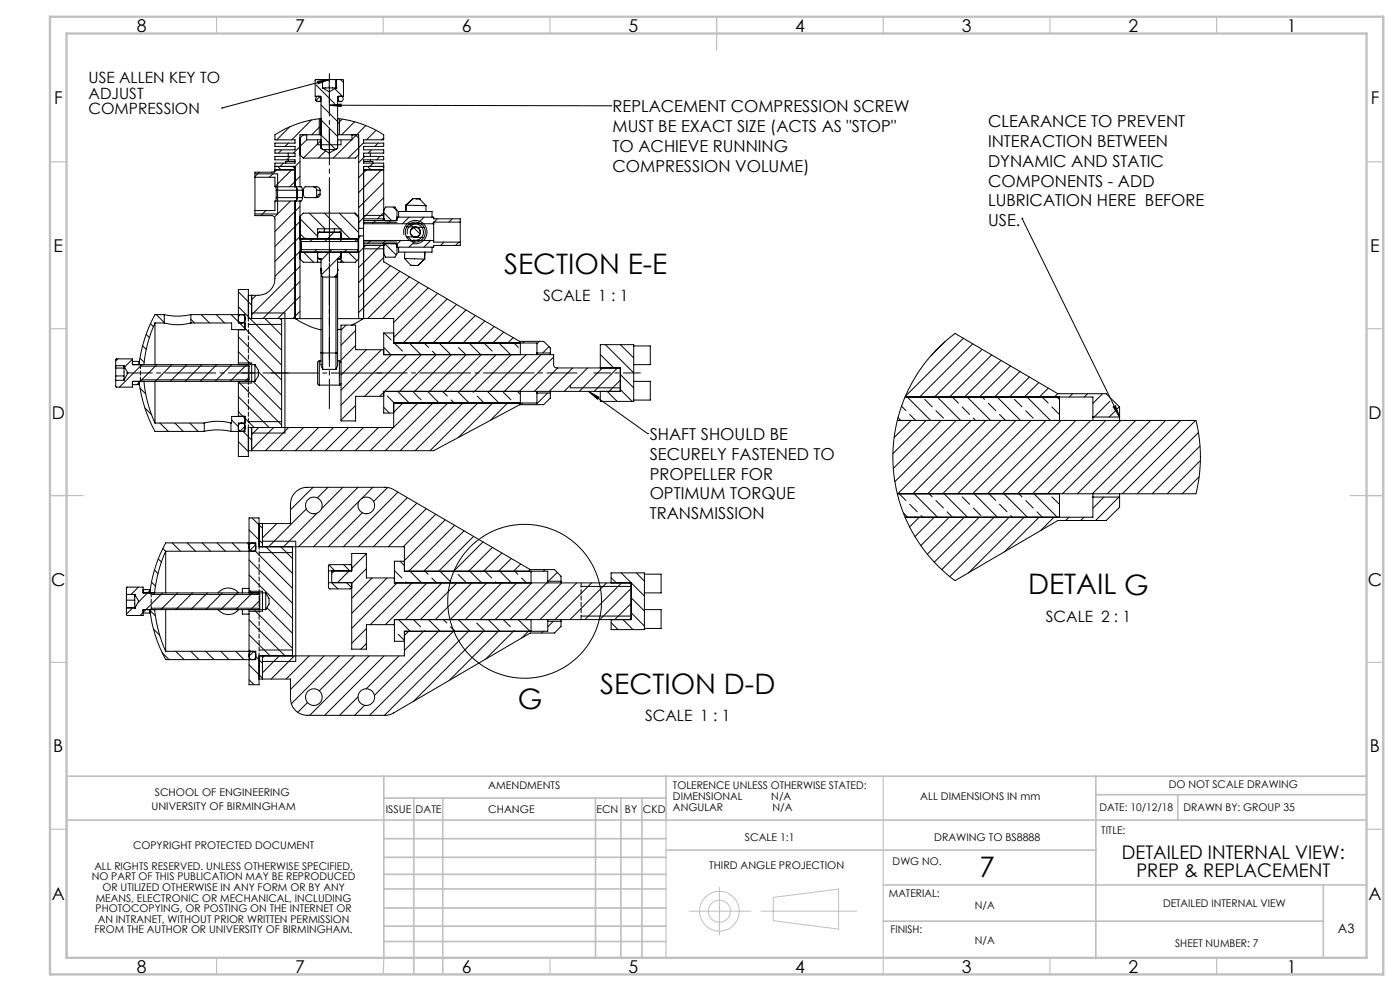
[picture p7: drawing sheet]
<svg xmlns="http://www.w3.org/2000/svg" width="420mm" height="297mm" viewBox="0 0 420 297" stroke-linecap="round" stroke-linejoin="round" font-family="sans-serif">
<g fill="none" stroke="#000" stroke-width=".3">
<path d="M66.5 32.4h.1M86.9 38l-3.9 3.9M93.5 35.9l-6 6M94.8 30l.4 .4h1.1M94.8 25.4l5.6 5.7M95.2 24.4l3.6-.6-3.4 1.3zM95.8 35.6v4.8M96 29l-1.2 1.1M96.3 37.6l-2.8 2.8M96.3 35.9l5 5M96.3 31.4l5 5M96.3 35.5a31.7 31.7 0 0 0-13.8 4.9v1.5h6v1h-6v1h6v1h-6v1h6v1h-6"/>
<path d="M96.8 26.3h4M96.8 23.8v2.5M96.8 26.3l2 1.2 2-1.2M98.8 31.5l3.5-.3v.7zM98.8 23.8l-32.3 8.6M98.8 23.8v2.5M98.8 31.5l84.4 .2M100.4 26.6l2.3 2.3M100.8 26.3h.1M100.8 23.8h.1M100.8 23.8v2.5M101.3 30.4h.9"/>
<path d="M101.3 35.5a31.7 31.7 0 0 1 13.8 4.9v1.5h-6v1h6v1h-6v1h6v1h-6v1h6v1h-6v1h6v16.7M101.4 29.7l.2 .5M101.8 35.6v4.8M102.2 23.8l.8 .9M102.2 28.9h.1M102.7 35.7l-1.4 1.4M106.4 36.5l-3.9 3.9M109.7 37.6l-2.7 2.8M112.8 39l-2.8 2.9M183.2 31.7h.1M76.5 52.1h6.8v12h-6.8M76.5 53.1v10"/>
<path d="M76.5 53.1h6v2.9h7.5M77.8 51.6l-1.3 1.3M82.5 50.9l-.2 .4-.6 .3h-5.2v1.5M82.5 46.9v1h6v1h-6v2M82.5 49.9h6v6.1M82.5 50.9h6M82.5 46.9h.1M82.7 56l.2 1M82.9 59.2l-.2 1.1M82.9 57h7.8M82.9 59.2h7.8M82.9 57v2.2"/>
<path d="M83 50.9l-2.2 2.2M83.3 49.9l1 1M84.5 44.9l-1 1M85 48.9l-1 1M86.5 45.9v1M86.5 47.9v.5M86.5 42.9l-1 1M87 46.9l-1 1M87.5 50.9l-5 5M87.8 49.9l.7 .7M88.5 48.4h-2.8v.5M88.8 56l.3 1z"/>
<path d="M89.1 59.2l-.3 1.1zM89.1 57v2.2M90 56h.1a.68 .68 0 0 1 .6 1M90 52.9l-3.1 3.1M90 48.4l-1.5 1.5M90 46.4l1 1h15.6l1-1M90.7 59.2v.3a.54 .54 0 0 1-.1 .6 .54 .54 0 0 1-.6 .2M90.7 57v2.2M91 40.4l-1 1M92 41.9l-4 4M92 41.9h4.3M92 40.4v1.5"/>
<path d="M94.1 56l.5 .2 .4 .8M95 57v2.1M95 57h1M95.3 41.9v1.5h7v-1.5M96 57v-.2a1.45 1.45 0 0 0-1.9-.8h-2.5l-.3 .2-.2 .8v1.7a1.18 1.18 0 0 0 1.6 .5h2.6l.5-.4 .2-.6M96 58.2h-.5l-.2 .6-.8 .4M96 57v1.2M96.3 42.1l-5.3 5.3M96.3 44.4v-15.4l-.1-.1h-1.7l.2-5.1h8.2l.1 .2v4.9l-1.7 .1v15.4M96.3 44.4l.4 .4h4.2l.4-.4M96.3 44.4l2.5 1.5 2.5-1.5M97.7 45.2l-2.2 2.2"/>
<path d="M100.7 44.8l-4.4-4.4h-6.3v15.6M101.3 40.4h6.3v55.1M105.5 41.9l-5.5 5.5M105.6 40.4v1.5h-4.3M106.6 40.4l1 1M106.8 40.6l-1.2 1.2M109.1 48.4h2.8v.5M109.1 42.8l-4.6 4.6M109.1 50.9h6M109.5 46.9l-1.9 1.9M110 50.9l-2.4 2.4M110.3 49.9l1 1"/>
<path d="M111.1 45.9v1M111.1 47.9v.5M111.5 44.9l-1 1M112 48.9l-1.1 1M113.5 42.9l-1 1M113.9 46.9l-.9 1M114.4 50.9l-6.8 6.8M114.8 49.9l.3 .3M115.1 54.7l-7.5 7.5M115.1 59.2l-7.5 7.5M115.1 41.3l-.6 .6M115.1 45.8l-.1 .1"/>
<path d="M115.1 49.9h-6v18.5M123.8 59.5l-2 2M123.8 59.5h.1M124.8 59.6h1M124.9 59.6h1l1.9 2.1M124.9 59.6l-1-.1-2.1 2M125.8 59.6h.1M76.5 63.1v1.5h5a.96 .96 0 0 1 1 1v17.9a5 5 0 0 1-5 5h-3M79.8 63.1l-1.5 1.5M82.7 60.3l-.2 .1M87.1 60.3l-4.8 4.7M88.5 60.3v35.2"/>
<path d="M90 61.9l-7.5 7.5M90 66.4l-7.5 7.5M90 70.9l-7.5 7.4M90 75.3l-7.5 7.5M90 79.8l-14.5 14.5M90 65.5l5.3 5.3M90 70l1.6 1.6M90 60.3h-7.5v2.8h-6M90 60.3v35.2M90 77.6l1 1h4.3M90 64.9l1-1h15.6l1 1M90.3 72.4v2.4"/>
<path d="M90.3 74.8h17.1M90.3 72.4h17.1M90.3 71.6v.8M90.3 74.8v.8M90.5 74.8l-.2 .2M91.1 75.6l3 3M92.8 63.9l4.7 4.7M93.7 71.6l-.7 .8M95 74.8l-.7 .8M95.3 77.1l.5 .5zM95.3 78.6h1M95.3 71.6v-3h7v3"/>
<path d="M95.3 75.6v3M95.4 69.7l-.1 .4 .5-.5zM95.7 69.6l-.4 .4M95.8 77.6h.1M95.8 69.6h.1M95.8 69.6h6M95.8 77.6h.5v28.1M97.3 68.6v1M97.3 63.9l4.7 4.7M99.5 74.8l-3.2 3.2M100.2 69.6l-2.8 2.8M100.3 68.6v1"/>
<path d="M101.3 78.6h1M101.8 63.9l5.8 5.8M101.8 69.6l.5 .5zM101.8 69.6h.1M101.8 77.6h.1M101.8 77.6h-.5v28.1M102.3 77.9l.7 .7M102.3 68.9l2.8 2.7M102.3 76.5l-5.9 5.8M102.3 77.1l-.5 .5zM102.3 75.6v3M102.7 71.6l-.7 .8"/>
<path d="M104 74.8l-.8 .8M104.5 75.6l2.6 2.5M106.3 63.9l1.3 1.3M107.2 71.6l-.8 .8M107.4 72.2l.2-.6h-17.6a6.3 6.3 0 0 1 0 4h17.6l-.2-.6M107.4 72.4v2.4M107.4 71.6v.8M107.4 74.8v.8M107.6 70.7h1.5M107.6 68.4h1.5M107.6 77.6l-1 1h-4.3M108.1 70.7l-.5 .5"/>
<path d="M109.1 74.6h6M109.1 64.6h6M109.1 66.6h10M109.1 72.5h10M109.1 68.4v2.3M109.1 70.7v24.8M109.1 73.1h10v3l-.6 1h-2.8l-.6-1M109.1 67.1h21M109.1 72.1h21M109.1 73.6h6M109.1 65.6h6M109.7 73.6l-2.1 2.1"/>
<path d="M111.2 72.1l-1 1M112.7 66.1l-1 1M113.2 65.6l1.9-1.9 2.4 2.5M114.2 73.6l-6.6 6.6M115 73.1l.1 .5M115.1 73.1v.5M115.1 65.6v.5M115.1 65.6h.1M115.1 73.6h.1M115.1 65.6l-.1 .5M115.1 77.2l-7.5 7.5M115.1 73.6v4.9l40.8 23.8h7.2l2 2v1.5"/>
<path d="M115.1 63.1l.6-1h2.8l.6 1v3h-10M115.1 65.6l.4 .6h3.2l.4-.6M115.1 73.6l.4-.6h3.2l.4 .6M115.5 73.1l3.4 3.3M115.7 72.1l-1 1M117.1 79.7l-9.5 9.5M117.2 66.1l-1 1M117.9 62.1l1.2 1.1M119.1 65.1h11v.5h8v1M119.6 74.1v1.5h10v-1.5M119.6 65.1v-1.7h10v1.7M120.2 72.1l-1.1 1.1"/>
<path d="M121.2 70.5a3.5 3.5 0 0 1 3.1-4.4 3.5 3.5 0 0 1 3.8 3.8 3.5 3.5 0 0 1-4.4 3.1M121.4 77.5l6 .1M121.4 77.5l1.9 2h1M121.4 75.6v1.9M121.8 61.5h.1M121.8 61.5l6 .2M121.8 61.5l-.1 1.9M121.9 70.9l5.2 .3M121.9 70.9a3 3 0 0 0 5.2 .3M122.1 67.9a3 3 0 0 0-.2 3M122.1 67.9l5.2 .3M122.1 67.9a3 3 0 0 1 5.2 .3"/>
<path d="M122.2 70.2a2.45 2.45 0 0 1 2.2-3.1 2.45 2.45 0 0 1 2.6 2.7 2.45 2.45 0 0 1-3 2.1M122.3 70.9l1.6 1.6M122.7 65.1l-2 2M122.9 67.1l1 .9M123.4 79.5h.1M123.4 79.5h1M124 68.2l2 1.9M124.1 72.1h.1M124.1 67.1h.1M124.1 68.2l-.9 .9M124.3 79.5l1 .1M124.7 72.1l-2 2"/>
<path d="M127.1 71.2h.1M127.2 65.1l-2 2M127.3 68.2a3.1 3.1 0 0 1-.2 3M127.4 77.6l.1-2-.1 2M127.4 77.6l-2.1 2M127.4 77.6h.1M127.8 61.7v1.7M129.2 72.1l-2 2M130.1 66.7l-.4 .4M130.1 67.1v5M130.1 72.1v.5h8M131.2 65.6l-1 1"/>
<path d="M133.2 72.6l-1 1M135.7 65.6l-1 1M137.7 72.6l-1 1M138.1 66.6v6M138.1 66.6h-8v.5M138.1 72.6v1h-8v.5h-11M306.6 65.4h.1M306.6 65.4l29.3 59.6M45.1 97l.9 .9M46.5 96.8v12.5M46.5 96.8a38.4 38.4 0 0 0-3.3 12.5M46.5 96.8h2.8"/>
<path d="M46.9 94.3l2.4 2.4M49.3 96.8a15.3 15.3 0 0 0 8 0M49.3 94.3a17.5 17.5 0 0 0 8 0M49.3 94.3h-2.8a42.1 42.1 0 0 0-4.8 15v-1h-2M49.3 94.3v2.5M57.3 95.7l1.1 1.1M57.3 94.3h16.2v4.5h-2M57.3 96.8h12.2v2h4M57.3 94.3v2.5M60.4 94.3l2.5 2.5M64.9 94.3l2.4 2.5M69.4 94.3l2.1 2.1"/>
<path d="M71.5 95.3a.99 .99 0 0 1 1-1 .99 .99 0 0 1 1 1M71.5 95.8a.99 .99 0 0 0 1 1 .99 .99 0 0 0 1-1M71.5 91.9l13 13M71.5 87.5l4 4M71.5 98.8v10.5M71.9 96.8l12.6 12.6M74.5 97.2h10M75.5 93.8h10v36h-10M75.5 88.5v7M76.8 88.5l-1.3 1.3M79.5 95.5l5 5M84 95.5l.5 .5"/>
<path d="M84.5 95.5v32.6M88.6 95.5l1.7 1a20.1 20.1 0 0 0 6 2.3M90 95.5h6.3M90 88.8l-6.6 6.7M90 84.3l-11.1 11.2M90 93.3l-2.2 2.2M90 95.5h-15.5v-8.7h-3v10h2M96.3 81l.2 1.6 .3 .4M96.3 81h.1M96.3 80.4v.6M96.8 83h4M96.8 83v22.8"/>
<path d="M100.8 83v22.8M101.2 82.1l-.9 .9M101.3 95.5h6.3M101.3 81l-.2 1.6-.3 .4M101.3 81h.1M101.3 80.4v.6M102.3 98.6l-1 .2M103.8 97.4l-1.5 1.6M106.7 99.1l-4.4 4.4M107.6 95.5h10.5v7.3h43v3M109 95.5l-3.5 1.9M115.3 99.8l2 2.1"/>
<path d="M118.1 99.8h-3v6.5h51v3a.97 .97 0 0 0 1 1h19v7h-71v6.5h3M119.9 81.3l-12.3 12.4M122.8 83l-12.5 12.5M125.6 84.6l-10.8 10.9M128.4 86.3l-10.3 10.3M131.3 87.9l-13.2 13.2M134.1 89.6l-13.2 13.2M136.9 91.3l-11.5 11.5M139.8 92.9l-9.9 9.9M142.6 94.5l-8.2 8.3M145.5 96.2l-6.6 6.6M148.3 97.9l-4.9 4.9"/>
<path d="M151.1 99.5l-3.3 3.3M34.7 109.6l2.5 .1M34.7 110.3h2.5M34.7 112.7h2.5M35.3 107.6l-.6 .6M37.2 109.7v4.1M37.2 113.8l-2.5 .2M37.2 109.7l1.2 2.1-1.2 2M39.7 109.1l.2 .2M39.7 115.3h2v-1a42.1 42.1 0 0 0 4.8 15h14.8M39.7 107.7l-2.3 2.3M39.9 114.3l-.2 .2"/>
<path d="M41.7 114.6l-.6 .7M42 107.3l1.3 1.3M42 116.3l1.7 1.7M42.1 113.8h32.6M42.1 109.7h32.6M42.6 109.3l-6.8 6.7M42.8 103.6l1.1 1.1M43.2 114.3a38.4 38.4 0 0 0 3.3 12.5M43.9 100.2l.9 1M46.5 114.3v12.5M47.1 109.3l-5 5M51.5 109.3l-4.9 5"/>
<path d="M56.1 109.3l-5.1 5M60.5 109.3l-5 5M65 109.3l-5 5M69.5 109.3l-5 5M71.5 108.8h4v6h-4M71.5 105.4l3.9 3.9M71.5 118.9l9.3 9.2M71.5 114.4l13 13M71.5 100.9l13 13M71.5 114.3v10.5M74 109.3l-5 5M74.3 109.3l.4 .4"/>
<path d="M74.7 113.1l-1.2 1.2M74.7 113.8l-.4 .5M74.7 109.7v4.1M75.9 114.3l8.6 8.6M76.5 109.3v5M76.5 109.3h-36.8v-1.7l-5 .1 .2 8.3h4.8v-1.7h36.8M76.5 109.3l1 1.6v1.7l-1 1.7M77.5 111.4l7 7M95.8 108.2l-.5 .5v6.2l.5 .5M95.8 108.2v7.2M95.8 108.2h.5M95.8 115.4h6"/>
<path d="M96.3 105.7l.5 .1M96.3 105.7v1.3a7.2 7.2 0 0 0 .5 3.7M96.8 105.8v4.9M96.8 105.8h4M96.8 110.7h4M100.8 105.8v4.9M101.3 105.7l-.5 .1M101.3 105.7v1.3a7.2 7.2 0 0 1-.5 3.7M101.3 108.2h.5M101.8 108.2l.5 .5M101.8 108.2v7.2M102.3 114.9l-.5 .5"/>
<path d="M106.7 103.5l-4.4 4.4M109.9 104.8l-7.6 7.6M114.4 104.8l-12.1 12.1M115.1 117.6h.1M115.1 104.8h-8.4v-7.4h-4.4v28.7h4.4v-7.3h8.4M115.1 117.6l-1.2 1.2M115.1 104.1l2.2 2.2M116.2 118.7l2.1 2.1M117.4 106.3l-15.1 15.1M118.5 103l2.2 2.2M119.3 117.3l3.5 3.5M121.9 106.3l-12.5 12.5"/>
<path d="M122.8 102.8l3.5 3.5M124.1 117.6l2.2 2.2M126.4 106.3l-11 11M127.2 102.8l1.4 1.3M128.3 117.3l3.5 3.5M129.7 105.2l1 1.1M130.9 106.3l-11 11M131.7 102.8l3.5 3.5M132.8 117.3l1.4 1.4M135.3 119.8l1 1M135.4 106.3l-11 11M136.2 102.8l.2 .2"/>
<path d="M137.3 117.3l3.5 3.5M137.5 104.1l2.2 2.2M139.9 106.3l-11 11M140.7 102.8l3.5 3.5M141.7 117.3l.3 .3M143.2 118.7l2 2.1M144.4 106.3l-11 11M145.4 103l2.2 2.2M146.2 117.3l3.5 3.5M148.8 106.3l-11 11M149.7 102.8l3.5 3.5M151 117.6l2.3 2.2"/>
<path d="M153.4 106.3l-11.1 11M154 101.2l-1.6 1.6M154.2 102.8l1.3 1.3M155.2 117.3l.9 .9M156.1 102.8v3.5M156.1 117.3v3.5M157.3 102.3l-.5 .5M157.8 106.3l-11 11M161.1 117.3v.5M161.1 105.8v.5M161.1 117.8v3h-43v7.3h-43.6v8.7h-3v-10h2M161.1 105.8h4"/>
<path d="M161.1 117.8h4M161.8 102.3l-.7 .7M162.3 106.3l-11 11M164.3 117.8l-3.5 3.5M164.7 103.9l-1.9 1.9M165.1 117.3v.5M165.1 105.8v.5M165.1 117.8v1.5l-2 2h-7.2l-25.8 13.8h-55.6M166.1 107l-10.3 10.3M167.3 110.3l-7 7M171.1 116.2h15M171.8 110.3l-7 7"/>
<path d="M176.3 110.3l-7 7M176.6 117.3l3.1 1.8-.5 .6zM176.6 117.3l17.7 12.7M180.1 106.3l4.1 4M180.1 110.3v-7h10v17h-10v-3M180.8 110.3l-7 7M181.6 103.3l8.5 8.5M182.1 117.3l3 3M185.2 110.3l-6.9 7M186.1 113.9l-3.4 3.4M186.1 116.7l3.6 3.6M186.1 112.3l4 3.9"/>
<path d="M186.1 103.3l4 4M190.1 114.3h5v5.6h-5M190.1 103.7h5v5.6h-5M271.5 119h56.4v6M272.2 119l7 7M277.4 119.7l2.2 2.3M281.2 119l7 7M283.6 102.3l-4.3 4.3M285.7 119l1.8 1.8M289 101.4l-17.4 17.3M290.2 119l7 7M291.8 103l-15.9 16"/>
<path d="M294.6 104.7l-14.2 14.3M294.6 119l.8 .7M297.5 106.4l-12.6 12.6M299.2 119l6.9 7M300.3 108l-11 11M303.1 109.7l-9.3 9.3M304.3 119.7l2.3 2.3M306 111.3l-7.7 7.7M308.1 119l7 7M308.8 113l-6 6M311.6 114.6l-4.3 4.4M312.6 119l1.9 1.8"/>
<path d="M314.5 116.3l-2.7 2.7M317.1 119l.8 .8M317.3 118l-1 1M317.4 118l-30.9-18.1-5.2 4.5-2.6 2.9-2.6 3.3-3.6 6.2-1.6 3.6-1.2 3.7-.8 3-.7 4.4-.3 3.4v4.2l.4 3.9 .7 4.2 2 6.5 1.8 4.1 1.6 2.8 2.2 3.4 3.9 4.8 3.2 3 2.8 2.2 30.9-18h14.5l4-4v-3M317.4 118h14.5l4 4v3M317.9 119v7M321.8 118l-1 1M326.3 118l-1 1M330.8 118l-2.9 2.9M43.5 122.3l2 2M46.5 126.8h14.8M48 126.8l2.5 2.5"/>
<path d="M52.5 126.8l2.5 2.5M56.9 126.8l2.5 2.5M61.3 126.8a15.3 15.3 0 0 1 8 0M61.3 129.3a17.5 17.5 0 0 1 8 0M61.3 126.8v2.5M69.3 126.8v2.5M69.5 125.9l2 2M71.5 128.3a.99 .99 0 0 0 1 1 .99 .99 0 0 0 1-1M71.5 127.8a.99 .99 0 0 1 1-1 .99 .99 0 0 1 1 1l-1.4 1.4M71.5 132.4l3 3M71.5 123.4l1.3 1.3M71.5 124.7h2v4.6h-4.2"/>
<path d="M72.9 129.3l2.6 2.6M72.9 124.8l3.4 3.3M73.5 124.8h-4v2h-.2M74.5 126.4h10M75.5 128.1v7M77.6 128.1l-2.1 2.1M82.1 128.1l-6.6 6.7M86.6 128.1l-7 7M91.1 128.1l-7 7M95.6 128.1l-7 7M100 128.1l-6.9 7M104.6 128.1l-7 7"/>
<path d="M106.7 126l-.2 .1M106.7 121.5l-4.4 4.4M109 128.1l-6.9 7M113.5 128.1l-6.9 7M115.1 122.1l1.7 1.7M118 128.1l-6.9 7M120.9 120.8l-2.8 2.8M125.4 120.8l-7.3 7.3M129.9 120.8l-14.3 14.3M134.3 120.8l-14.2 14.3M138.9 120.8l-14.4 14.3M143.3 120.8l-14.3 14.3"/>
<path d="M147.8 120.8l-10.4 10.4M152.3 120.8l-5.2 5.2M156.8 120.8l-.5 .5M194.3 130h.1M269.2 126h89.6l1 5.2 .3 4.4-.2 6.4-1.1 6h-89.6M269.4 125.2l.8 .8M270.5 121.7l1.3 1.4M272.9 124.2l1.8 1.8M273.4 126l-5.1 5.1M277.8 126l-9.9 10M280.8 123.1l2.2 2.2M282.4 126l-14.4 14.4"/>
<path d="M286.8 126l-18.3 18.4M288.6 122l2.3 2.2M291.3 126l-22 22M292 125.3l.7 .7M295.8 126l-22 22M296.5 120.8l2.2 2.3M299.9 124.2l1.8 1.8M300.3 126l-22 22M304.8 126l-22 22M307.7 123.1l2.3 2.2M309.3 126l-22 22M313.8 126l-22 22"/>
<path d="M315.6 122l2.2 2.2M318.3 126l-22 22M322.8 126l-22.1 22M327.2 126l-21.9 22M327.9 125v1M327.9 125h8M331.8 126l-22.1 22M333 120.3l-4.7 4.7M333.9 122l.7-.4 1.3 3.4zM334.5 123.3l-1.8 1.7M335.8 121.9l-.6 .6M335.9 125v1"/>
<path d="M336.2 126l-22 22M340.7 126l-22 22M345.2 126l-22 22M349.7 126l-22 22M354.2 126l-22 22M358.7 126l-22 22M359.5 129.6l-18.3 18.4M360 133.7l-14.3 14.3M360.1 138l-9.9 10M74.7 158.8l4 4M75.6 155.2l3.1 3.1M77.7 156.9h9.4v-5.9a5 5 0 0 1 5-5h23.8l1.3 .3 41.9 24.4"/>
<path d="M78.7 156.9v7M83 156.9l-4.3 4.3M91.9 152.5l-11.3 11.4M93.9 146l-6.8 6.8M95.1 153.8l-10 10.1M98.4 146l-3.2 3.2M102.9 146l-6.5 6.5M107.4 146l-17.8 17.9M107.8 150.1l-13.7 13.8M108.7 153.7l-10.2 10.2M111.9 146l-3.4 3.4M116.3 146.1l-4.2 4.2"/>
<path d="M119.4 147.5l-16.4 16.4M122.2 149.2l-14.7 14.7M125.1 150.8l-13.1 13.1M127.9 152.5l-11.4 11.4M130.7 154.1l-9.7 9.8M133.6 155.8l-12.3 12.2M136.4 157.4l-13.8 13.8M139.2 159.1l-12.1 12.1M269.8 148l2 2M271 153.7l1.3 1.3M272.9 151.1l2.3 2.3M274.2 148l7.1 7"/>
<path d="M275.8 155l-2.9 2.9M276.3 154.5l.5 .5M278.8 148l.8 .9M280.3 155l-5.8 5.8M280.8 150l2.2 2.3M283.2 148l7 7M284.1 153.4l1.6 1.6M284.8 155l-8.5 8.5M288.6 148.9l2.3 2.2M289.3 155l-11.1 11.1M292 152.3l2.3 2.2M292.2 148l7 7"/>
<path d="M293.8 155l-13.5 13.5M296.7 148l2 2M298.2 155l-15.7 15.7M299.9 151.1l2.2 2.3M301.2 148l7 7M302.8 155l-17.9 17.8M303.2 154.5l.5 .5M305.7 148l.9 .9M307.2 155l-16.7 16.7M307.7 150l2.3 2.3M310.2 148l7 7M311.1 153.4l1.6 1.6"/>
<path d="M311.7 155l-10.4 10.4M315.6 148.9l2.2 2.2M316.2 155l-4 4M317.9 148v7M320.7 155l-1 1M325.2 155l-1 1M327.9 148v1M327.9 149v6h-56.4M327.9 149h8M331.2 149l-3.3 3.3M335.7 149l-7 7M335.9 148v1"/>
<path d="M359.7 142.9l-5.1 5.1M37.9 178.1h2.5M37.9 179.9h2.5M40.4 178.1h.1M40.4 178.1v4.1M40.4 178.1l1.2 2.1-1.2 2M41.5 176l-2.2 2.1M42.9 177.5l.2 .2M44.9 177.1l-3.5 3.5M45.3 178.1h32.6M45.4 174.4l1.2 1.2M46.4 170.8l1 1.1"/>
<path d="M47.5 167.5l.9 .9M48.8 177.7l-6.8 6.8M48.9 164.4l.8 .8M49.7 165.2h27v-2.5h-27a41.2 41.2 0 0 0-4.8 15v-1h-2M49.7 165.2a40.9 40.9 0 0 0-3.3 12.5M49.7 165.2v12.5M51.6 162.7l2.6 2.5M53.3 177.7l-5 5M56.2 162.7l2.5 2.5M57.7 177.7l-5 5M60.6 162.7l2.5 2.5M62.2 177.7l-5 5"/>
<path d="M65.1 162.7l2.5 2.5M65.4 177.7a3.9 3.9 0 0 1 6.2 0M66.7 177.7l-5 5M69.6 162.7l2.5 2.5M71.2 177.7l-5 5M74.1 162.7l.6 .6M74.7 172.3l13 13M74.7 176.8l.9 .9M74.7 167.8l13 13M74.7 177.2h4v6h-4M74.7 163.7a1.01 1.01 0 0 1 1-1 1.01 1.01 0 0 1 1 1M74.7 164.2a1.01 1.01 0 0 0 1 1 1.01 1.01 0 0 0 1-1"/>
<path d="M74.7 176.4h-2v1.3M75.7 177.7l-5 5M76.6 163.3l-1.6 1.6M76.6 165.2l11.1 11.1M77.5 177.7l.4 .4M77.7 165.6h10M77.9 179.9l-2.7 2.8M77.9 178.1v4.2M78.7 162.2h10v36h-10M79.7 177.7v5M79.7 177.7h-36.8v-1.7h-4.8l-.2 .2v8l.2 .3h4.8v-1.8h36.8M79.7 177.7l1 1.7v1.6l-1 1.7"/>
<path d="M79.8 163.9l7.9 7.9M84.2 163.9l3.5 3.5M87.7 163.9v32.7M98.5 174.6v1.5l.5 .4h6l.5-.5M98.5 171.1v3.5M98.5 174.6h7v20h4.4v-7.4h8.4M98.5 171.1h7v-5.2h4.4v7.3h8.4M98.7 169.3l1.8 1.8M99.5 174.6l1.9 1.9M99.5 171.1v3.5M100.3 171.1l-.8 .7M103.1 169.2l1.9 1.9"/>
<path d="M104 174.6l1.5 1.5M104.7 171.1l-3.5 3.5M105.5 169.7l-.4-.5h-6.2l-.4 .4v1.5M109.9 165.9l-4.4 4.5M109.9 170.4l-4.4 4.4M111.6 173.2l-6.1 6.1M116.1 173.2l-10.6 10.6M118.3 171l2.3 2.2M119.1 174.7l-13.6 13.6M120 168.2l1.3 1.3M121.3 168.2h-3v6.5h71v11h-71v6.5h3M121.7 174.4l.3 .3"/>
<path d="M123 171.2l3.5 3.5M123.6 174.7l-12.5 12.5M127.5 171.2l.9 .9M128.1 174.7l-12.5 12.5M129.5 173.2l1.5 1.5M132 171.2l3.5 3.5M132.6 174.7l-11 11M137.1 174.7l-11 11M137.4 172.1l2.3 2.3M141 171.2l3.5 3.5M141.6 174.7l-11 11M142.1 160.8l-10.5 10.4"/>
<path d="M144.9 162.4l-8.8 8.8M145.5 171.2l2 2M146 174.7l-11 11M147.7 164.1l-7.1 7.1M148.6 174.4l.4 .3M150 171.2l3.5 3.5M150.5 174.7l-10.9 11M150.6 165.7l-5.5 5.5M153.4 167.4l-3.9 3.8M154.4 171.2l1 .9M155 174.7l-11 11M156.2 169l-2.1 2.2"/>
<path d="M156.5 173.2l1.4 1.5M158.9 171.2l.4 .4M159.1 170.7l-.6 .5M159.1 170.7h7.2l2 2v1.5M159.3 171.2v3.5M159.5 174.7l-11 11M163.5 170.7l-.5 .5M164 174.7l-11 11M164.3 174.2v.5M164.3 174.2v-3h-43v-7.3h-43.6v-8.7h-3v22.5M164.3 174.2h4M167.2 171.6l-2.7 2.6"/>
<path d="M168.3 174.2v.5M168.5 174.7l-11 11M173 174.7l-11 11M174.3 175.8h15M177.5 174.7l-11 11M182 174.7l-11 11M183.3 173.1l1.6 1.6M183.3 174.7v-3h10v17h-10v-3M186.4 171.7l6.9 6.9M186.5 174.7l-11 11M189.3 176.4l-9.3 9.3M189.3 179.1l4 4"/>
<path d="M190.9 171.7l2.4 2.5M193.3 172.1h5v5.6h-5M37.9 182.3h2.5M37.9 182.1h2.5M39.7 182.3l-1.8 1.7M40.4 182.2h.1M42.9 183.7h2v-1a41.2 41.2 0 0 0 4.8 15h27v-2.5h-27M43.1 182.7l-.2 .2M45 182.9l1.6 1.7M45.3 182.3h32.6M46 188.5l1.9 1.9M46.4 182.7a40.9 40.9 0 0 0 3.3 12.5"/>
<path d="M48.6 195.6l2.1 2.1M49.7 182.7v12.5M52.7 195.2l2.5 2.5M57.2 195.2l2.5 2.5M61.7 195.2l2.5 2.5M65.4 182.7a3.9 3.9 0 0 0 6.2 0M66.2 195.2l2.5 2.5M70.7 195.2l2.5 2.5M72.7 182.7v1.3h2M74.7 199.2l4 4M74.7 194.8l.5 .4M74.7 190.2l6.3 6.4"/>
<path d="M74.7 185.8l10.8 10.8M74.7 196.7a1.01 1.01 0 0 0 1 1 1.01 1.01 0 0 0 1-1l2 2.1M74.7 196.2a1.01 1.01 0 0 1 1-1 1.01 1.01 0 0 1 1 1M74.7 182.7v22.5h3v-8.6h43.6v-7.4h43v-3M76.1 195.3l-1.4 1.3M76.2 182.7l11.5 11.6M77.7 194.8h10M77.9 182.3l-.4 .4M78.7 196.6v6.9M79.3 196.6l-.6 .5M80.1 182.1l7.6 7.7M83.8 196.6l-5.1 5"/>
<path d="M88.3 196.6l-6.9 6.9M92.8 196.6l-7 6.9M97.3 196.6l-10.2 10.1M101.7 196.6l-14.3 14.3M106.3 196.6l-10.5 10.4M109.9 188.4l-4.4 4.4M109.9 192.9l-1.7 1.7M110.7 196.6l-17.8 17.8M115.2 196.6l-17.8 17.8M119.5 190.1l1.8 1.8M119.6 185.7l3.4 3.5M119.7 196.6l-9.8 9.8"/>
<path d="M122.6 189.2l-1.3 1.3M124 185.7l2.2 2.2M127.1 189.2l-5.8 5.7M127.3 189l.3 .2M128.6 185.7l3.4 3.5M131.6 189.2l-19.3 19.2M133 185.7l1.1 1M135.1 187.9l1.4 1.3M136 189.2l-25.1 25.2M137.5 185.7l3.5 3.5M140.5 189.2l-25.1 25.2M143 186.7l2.3 2.3"/>
<path d="M145 189.2l-21 21M146.5 185.7l3.5 3.5M149.5 189.2l-14.7 14.7M151 185.7l2.1 2.2M154 189.2l-8.3 8.4M154.2 189l.3 .2M155.5 185.7l3.5 3.5M158.5 189.2l-2 2M159.3 185.7v3.5M163 189.2l-.5 .5M164.3 185.7v.5M164.3 186.2h4"/>
<path d="M166 186.2l-1.7 1.7M168.3 186.2v1.5l-2 2h-7.2l-41.6 24.3-1.6 .4h-23.8a5 5 0 0 1-5-5v-5.9h-9.4M168.3 185.7v.5M174.3 184.6h15M183.3 186.6l2.1 2.1M186.9 185.7l3 3M189.3 180.8l-4.9 4.9M189.3 185.3l-.4 .4M189.3 183.6l4 4M193.3 182.7h5v5.6h-5M74.7 203.7l1.5 1.5M92.3 210.5l-3 3"/>
<path d="M107.4 208.9l-5.5 5.5M109.4 211.4l-3 3"/>
<circle cx="95.5" cy="29.7" r=".8"/>
<circle cx="102.2" cy="29.6" r=".81"/>
<circle cx="124.6" cy="69.6" r="1.49"/>
<circle cx="124.6" cy="69.6" r="1.51"/>
<circle cx="94.2" cy="151.5" r="2.51"/>
<circle cx="109.9" cy="151.5" r="2.5"/>
<circle cx="157.4" cy="180.2" r="23.1"/>
<circle cx="94.2" cy="208.9" r="2.49"/>
<circle cx="109.9" cy="208.9" r="2.49"/>
</g>
<g fill="none" stroke="#c0c0c0" stroke-width=".3">
<path d="M206.8 273.1h18.5M215.8 266v14.2M228.3 273.1h28.7M232 269l19.6-2.6v12l-19.6-2.5z"/>
<circle cx="215.8" cy="273.1" r="6"/>
<circle cx="215.8" cy="273.1" r="3.3"/>
</g>
<path d="M98.8 27v19.4M76.3 111.8h-38.4" fill="none" stroke="#000" stroke-width=".3" stroke-dasharray="15.2 1.3 1.3 1.3" stroke-dashoffset="7.5"/>
<path d="M72.5 111.8h14M178.1 111.8h14" fill="none" stroke="#000" stroke-width=".3" stroke-dasharray="15.2 1.3 1.3 1.3" stroke-dashoffset="10.1"/>
<path d="M114.9 111.8h-34.9" fill="none" stroke="#000" stroke-width=".3" stroke-dasharray="15.2 1.3 1.3 1.3" stroke-dashoffset="-.3"/>
<path d="M113.1 111.8h60" fill="none" stroke="#000" stroke-width=".3" stroke-dasharray="15.2 1.3 1.3 1.3" stroke-dashoffset="6.2"/>
<path d="M98.8 22.1v8.7" fill="none" stroke="#000" stroke-width=".3" stroke-dasharray="15.2 1.3 1.3 1.3" stroke-dashoffset="12.8"/>
<path d="M98.8 64.2v-25.8" fill="none" stroke="#000" stroke-width=".3" stroke-dasharray="15.2 1.3 1.3 1.3" stroke-dashoffset="4.2"/>
<path d="M98.8 97.5v-34.1" fill="none" stroke="#000" stroke-width=".3" stroke-dasharray="15.2 1.3 1.3 1.3" stroke-dashoffset=".1"/>
<path d="M98.8 78.9v28.8" fill="none" stroke="#000" stroke-width=".3" stroke-dasharray="15.2 1.3 1.3 1.3" stroke-dashoffset="2.8"/>
<path d="M98.8 101v21.5" fill="none" stroke="#000" stroke-width=".3" stroke-dasharray="15.2 1.3 1.3 1.3" stroke-dashoffset="6.4"/>
<g fill="none" stroke="#c0c0c0" stroke-width=".35">
<path d="M65 5v5M115 5v5M165 5v5M215 5v10M265 5v5M315 5v5M365 5v5M15 48.5h5M410 48.5h5M15 98.5h5M410 98.5h5M15 148.5h10"/>
<path d="M405 148.5h10M15 198.5h5M410 198.5h5M265 232.6v59.4M15 248.5h5M199.8 245.8v41.3M410 248.5h5M65 287v5M115.1 287l-.1 5M165 287v5M315 287v5M365 287v5"/>
</g>
<g fill="none" stroke="#c0c0c0" stroke-width=".5">
<path d="M115.1 232.6v54.4M115.1 239.2h84.7M124.1 239.2v52.8M132.8 239.2v52.8M178.6 239.2v47.9M186.3 239.2v47.9M192.6 239.2v47.9M199.8 232.6v13.2M328.8 232.6v54.8M328.8 238.2h81.2M353.3 238.2v7.6M410 232.6h-390v54.6"/>
<path d="M20 245.8h390M115.1 256.9h84.7M115.1 251.4h84.7M199.8 254.8h129M115.1 272.1h84.7M115.1 262h84.7M115.1 266.4h84.7M115.1 277.6h84.7M265 276.1h132M265 265.2h145M397 265.2v21.9M115.1 282.2h84.7"/>
</g>
<path d="M15 5h400v287h-400zM20 10.1h390v277h-390z" fill="none" stroke="#c0c0c0" stroke-width=".7"/>
<path d="M74.5 95.4v32.7M171.1 116.2v-1M77.7 163.8v32.7" fill="none" stroke="#000" stroke-width=".3" stroke-dasharray="1.3 .6" stroke-dashoffset=".5"/>
<path d="M42.1 109.3v5M45.4 177.7v5" fill="none" stroke="#000" stroke-width=".3" stroke-dasharray="1.3 .6"/>
<path d="M174.3 174.7v11" fill="none" stroke="#000" stroke-width=".3" stroke-dasharray="1.3 .6" stroke-dashoffset="-.1"/>
<g fill="#000">
<path d="M95.2 24.4l3.6-.6-3.4 1.3zM333.9 122l.7-.4 1.3 3.4z"/>
<path d="M98.8 31.5l3.5-.3v.7zM176.6 117.3l3.1 1.8-.5 .6z"/>
</g>
<g font-size="8.5">
<text x="151.2" y="82">SECTION E-E</text>
<text x="308.4" y="178.2">DETAIL G</text>
<text x="180.1" y="207.9">SECTION D-D</text>
<text x="155.3" y="212.4">G</text>
<text x="293.9" y="262.9">7</text>
</g>
<g font-size="5.6">
<text x="336.6" y="257.3">DETAILED INTERNAL VIEW:</text>
<text x="340.9" y="263">PREP &amp; REPLACEMENT</text>
</g>
<g font-size="5.3">
<text x="41" y="9.5">8</text>
<text x="88.5" y="9.5">7</text>
<text x="138.5" y="9.5">6</text>
<text x="188.5" y="9.5">5</text>
<text x="238.5" y="9.5">4</text>
<text x="288.5" y="9.5">3</text>
<text x="338.5" y="9.5">2</text>
<text x="386" y="9.5">1</text>
<text x="16.2" y="31.3">F</text>
<text x="411.2" y="31.3">F</text>
<text x="16.1" y="75.5">E</text>
<text x="411.1" y="75.5">E</text>
<text x="15.5" y="125.5">D</text>
<text x="410.5" y="125.5">D</text>
<text x="15.4" y="175.5">C</text>
<text x="410.4" y="175.5">C</text>
<text x="16" y="225.5">B</text>
<text x="411" y="225.5">B</text>
<text x="15.5" y="269.8">A</text>
<text x="410.5" y="269.8">A</text>
<text x="41" y="291.5">8</text>
<text x="88.5" y="291.5">7</text>
<text x="138.5" y="291.5">6</text>
<text x="188.5" y="291.5">5</text>
<text x="238.5" y="291.5">4</text>
<text x="288.5" y="291.5">3</text>
<text x="338.5" y="291.5">2</text>
<text x="386" y="291.5">1</text>
</g>
<g font-size="4.9">
<text x="183.8" y="33.6">REPLACEMENT COMPRESSION SCREW</text>
<text x="183.8" y="39.6">MUST BE EXACT SIZE (ACTS AS &quot;STOP&quot;</text>
<text x="296.4" y="38.1">CLEARANCE TO PREVENT</text>
<text x="183.8" y="45.5">TO ACHIEVE RUNNING</text>
<text x="296.4" y="44.1">INTERACTION BETWEEN</text>
<text x="183.8" y="51.4">COMPRESSION VOLUME)</text>
<text x="296.4" y="50">DYNAMIC AND STATIC</text>
<text x="296.4" y="55.9">COMPONENTS - ADD</text>
<text x="296.4" y="61.9">LUBRICATION HERE BEFORE</text>
<text x="296.4" y="67.8">USE.</text>
<text x="194.9" y="131.9">SHAFT SHOULD BE</text>
<text x="194.9" y="137.8">SECURELY FASTENED TO</text>
<text x="194.9" y="143.7">PROPELLER FOR</text>
<text x="194.9" y="149.7">OPTIMUM TORQUE</text>
<text x="194.9" y="155.6">TRANSMISSION</text>
</g>
<g font-size="4.7">
<text x="26.5" y="25">USE ALLEN KEY TO</text>
<text x="26.5" y="29.5">ADJUST</text>
<text x="26.5" y="34.1">COMPRESSION</text>
<text x="162.9" y="90.2">SCALE 1 : 1</text>
<text x="313.7" y="186.4">SCALE 2 : 1</text>
<text x="193.5" y="216.1">SCALE 1 : 1</text>
</g>
<text font-size="3.9" x="401.4" y="279.7">A3</text>
<g font-size="3.2">
<text x="46.4" y="238.6">SCHOOL OF ENGINEERING</text>
<text x="146.5" y="236.6">AMENDMENTS</text>
<text x="201.9" y="236.6">TOLERENCE UNLESS OTHERWISE STATED:</text>
<text x="201.9" y="239.7">DIMENSIONAL</text>
<text x="231.4" y="239.7">N/A</text>
<text x="276.1" y="239.7">ALL DIMENSIONS IN mm</text>
<text x="350.7" y="236.2">DO NOT SCALE DRAWING</text>
<text x="45.5" y="242.8">UNIVERSITY OF BIRMINGHAM</text>
<text x="115.8" y="243.8">ISSUE</text>
<text x="124.7" y="243.8">DATE</text>
<text x="146.5" y="243.8">CHANGE</text>
<text x="178.9" y="243.8">ECN</text>
<text x="187.5" y="243.8">BY</text>
<text x="192.9" y="243.8">CKD</text>
<text x="201.9" y="242.9">ANGULAR</text>
<text x="231.7" y="242.9">N/A</text>
<text x="329.9" y="243">DATE: 10/12/18</text>
<text x="355" y="243">DRAWN BY: GROUP 35</text>
<text x="223.5" y="252">SCALE 1:1</text>
<text x="280.2" y="252">DRAWING TO BS8888</text>
<text x="330.4" y="250">TITLE:</text>
<text x="39.9" y="254.4">COPYRIGHT PROTECTED DOCUMENT</text>
<text x="27.5" y="263.9">NO PART OF THIS PUBLICATION MAY BE REPRODUCED</text>
<text x="28.3" y="260.7">ALL RIGHTS RESERVED. UNLESS OTHERWISE SPECIFIED,</text>
<text x="212.8" y="260.4">THIRD ANGLE PROJECTION</text>
<text x="267.8" y="259.2">DWG NO.</text>
<text x="30.7" y="267.1">OR UTILIZED OTHERWISE IN ANY FORM OR BY ANY</text>
<text x="266.7" y="268.9">MATERIAL:</text>
<text x="28.7" y="273.4">PHOTOCOPYING, OR POSTING ON THE INTERNET OR</text>
<text x="28.7" y="270.2">MEANS, ELECTRONIC OR MECHANICAL, INCLUDING</text>
<text x="292.5" y="272.3">N/A</text>
<text x="348.9" y="271.7">DETAILED INTERNAL VIEW</text>
<text x="28.3" y="279.8">FROM THE AUTHOR OR UNIVERSITY OF BIRMINGHAM.</text>
<text x="29.4" y="276.6">AN INTRANET, WITHOUT PRIOR WRITTEN PERMISSION</text>
<text x="267.1" y="279.8">FINISH:</text>
<text x="292.5" y="282.9">N/A</text>
<text x="352.6" y="283.9">SHEET NUMBER: 7</text>
</g>
</svg>
